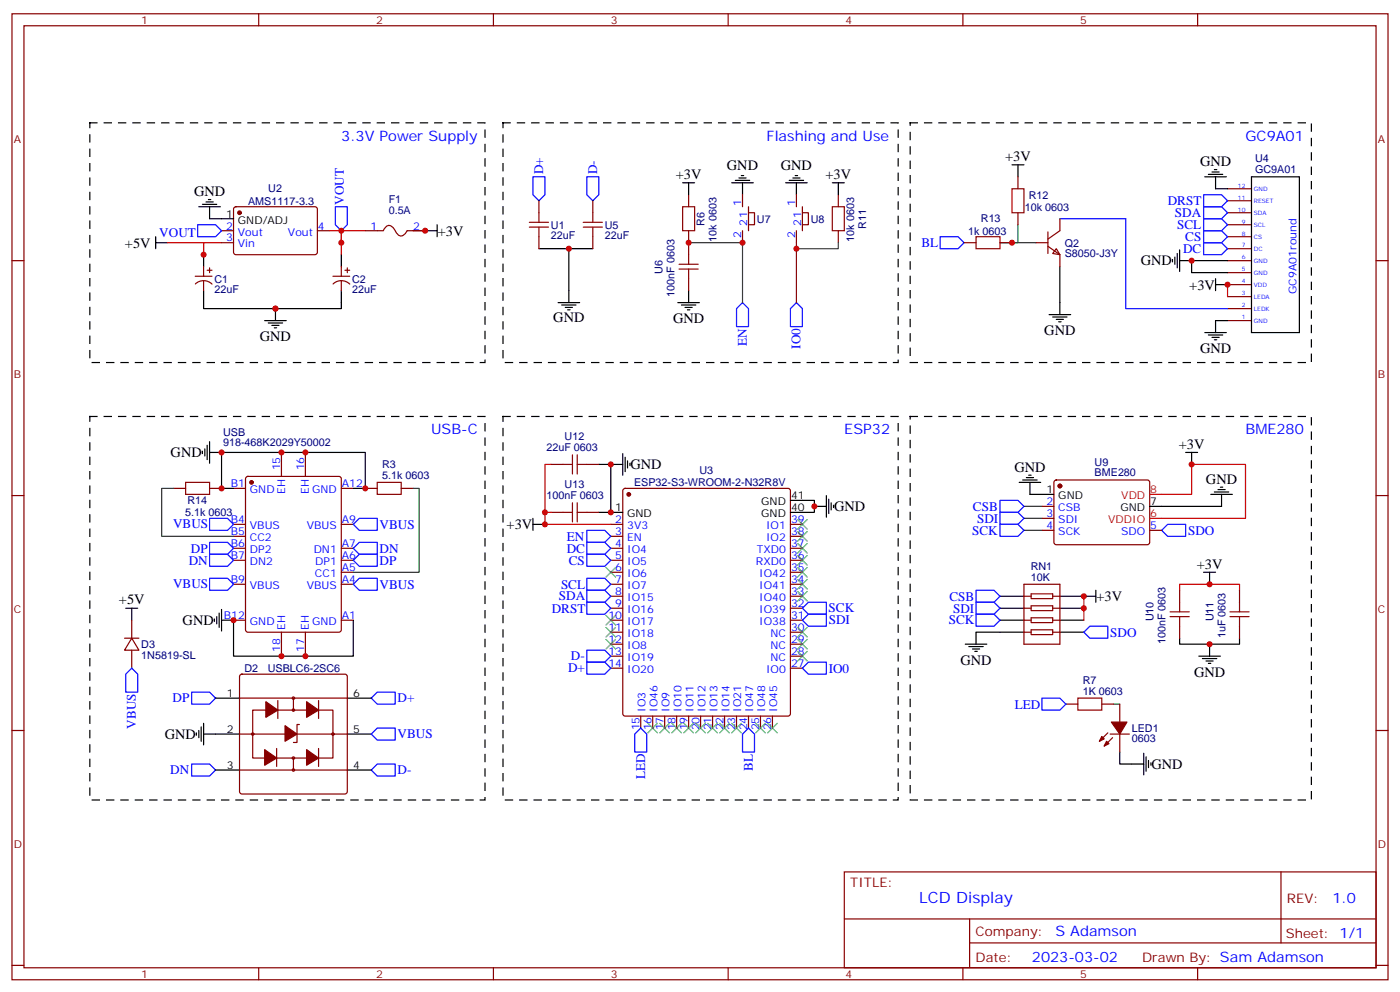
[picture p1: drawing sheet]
<svg xmlns="http://www.w3.org/2000/svg" width="412mm" height="292mm" viewBox="0 0 412 292" stroke-linecap="round" stroke-linejoin="round" font-family="sans-serif">
<g fill="none" stroke="#870000" stroke-width=".35">
<path d="M3.5 4.1h405.4v284.3h-405.4zM7.1 7.6h398.2v277.3h-398.2zM76.2 4.1v3.5M145.3 4.1v3.5M214.5 4.1v3.5M283.6 4.1v3.5M352.8 4.1v3.5M3.5 76.7h3.6M65.3 67.9h3.5M65.3 71.4h3.5M69 61.1l.5-.2h23.6l.4 .7-.1 12.9-.6 .5-23.6-.1-.4-.6v-12.7zM93.5 67.9h3.5"/>
<path d="M405.3 76.7h3.6M3.5 145.9h3.6M179.9 154.3h3.5M179.9 157.9h3.5M183.7 144l.4-.2h48l.5 .2 .2 .5v65.6l-.2 .5-.5 .2h-48l-.4-.2-.3-.5v-65.6zM232.8 154.3h3.6M232.8 157.9h3.6M405.3 145.9h3.6M179.9 161.4h3.5M179.9 164.9h3.5M179.9 168.5h3.5M179.9 172h3.5"/>
<path d="M179.9 175.5h3.5M179.9 179h3.5M232.8 161.4h3.6M232.8 164.9h3.6M232.8 168.5h3.6M232.8 172h3.6M232.8 175.5h3.6M232.8 179h3.6M179.9 182.6h3.5M179.9 186.1h3.5M179.9 189.6h3.5M179.9 193.1h3.5"/>
<path d="M179.9 196.7h3.5M232.8 182.6h3.6M232.8 186.1h3.6M232.8 189.6h3.6M232.8 193.1h3.6M232.8 196.7h3.6M3.5 215h3.6M188.7 210.8v3.5M192.3 210.8v3.5M195.8 210.8v3.5M199.3 210.8v3.5M202.8 210.8v3.5"/>
<path d="M206.4 210.8v3.5M209.9 210.8v3.5M213.4 210.8v3.5M217 210.8v3.5M220.5 210.8v3.5M224 210.8v3.5M227.5 210.8v3.5M405.3 215h3.6M248.7 256.6h156.6v28.3h-156.6zM377.3 256.7v20.8M248.7 270.5h156.5M285.6 277.5h119.6"/>
<path d="M285.6 270.5v14.1M3.5 284.2h3.6M76.2 284.9v3.5M145.3 284.9v3.5M214.5 284.9v3.5M283.6 284.9v3.5M352.8 284.9v3.5M405.3 284.2h3.6"/>
</g>
<g fill="none" stroke="#00f" stroke-width=".35">
<path d="M58.2 66.1h5.3l1.8 1.8-1.8 1.8h-5.3zM98.8 60.9h3.5v5.2l-1.8 1.8-1.7-1.8zM172.9 156.1h5.3l1.7 1.8-1.7 1.7h-5.3zM172.9 159.6h5.3l1.7 1.8-1.7 1.8h-5.3zM172.9 173.7h5.3l1.7 1.8-1.7 1.8h-5.3zM172.9 170.2h5.3l1.7 1.8-1.7 1.7h-5.3zM172.9 163.2h5.3l1.7 1.7-1.7 1.8h-5.3zM172.9 177.3h5.3l1.7 1.7-1.7 1.8h-5.3zM172.9 191.4h5.3l1.7 1.7-1.7 1.8h-5.3zM172.9 194.9h5.3l1.7 1.8-1.7 1.7h-5.3zM236.4 196.7l1.7-1.8h5.3v3.5h-5.3zM56.4 203.7h5.3l1.8 1.8-1.8 1.8h-5.3z"/>
<path d="M109.4 205.5l1.7-1.8h5.3v3.6h-5.3zM220.5 214.3l1.7 1.8v5.3h-3.5v-5.3zM56.4 224.9h5.3l1.8 1.8-1.8 1.7h-5.3zM109.4 226.7l1.7-1.8h5.3v3.5h-5.3z"/>
</g>
<path d="M49.4 71.4h10.6v3.6v-3.6h5.3M97 67.9h3.5v3.5M107.6 67.9h-7.1v7.1M121.7 67.9h3.5" fill="none" stroke="#f00" stroke-width=".35"/>
<g fill="none" stroke="#000" stroke-width=".35">
<path d="M60.7 59.4h2.1M61.4 58.7h.7M45.9 71.4h3.5M45.9 69.7v3.5M58.6 60.9h6.3M59.6 60.1h4.3M61.7 60.9v3.5h7.1M125.2 67.9h3.6M128.8 66.1v3.6M60 89.1v1.7h21.1M78 94.4h6.3M79 95.1h4.3"/>
<path d="M80.1 95.8h2.1M80.8 96.5h.7M81.1 90.8v3.6M100.5 89.1v1.7h-19.4M176.4 136.7h3.5v14.1h-3.5M179.9 136.7h3.5M183.4 133.5v6.4M184.1 134.6v4.2M184.9 135.6v2.2M185.6 136.3v.8M157 154.3h3.5M157 152.6v3.5"/>
<path d="M179.9 150.8h3.5M232.8 147.3h7.1v3.5h-7.1M239.9 149h3.5M243.4 145.9v6.3M244.1 146.9v4.3M244.8 148v2.1M245.5 148.7v.7M57.9 215.7v.7M58.6 215v2.1M59.3 214v4.2M60 216.1h3.5M60 212.9v6.4"/>
</g>
<path d="M26.5 36.2h116.4v70.5h-116.4zM148.2 36.2h116.4v70.5h-116.4zM268.1 36.2h118.2v70.5h-118.2zM148.2 122.6h116.4v112.9h-116.4z" fill="none" stroke="#000" stroke-width=".35" stroke-dasharray="2.1 2.1"/>
<g fill="#870000" stroke="#870000" stroke-width=".35">
<circle cx="70.6" cy="62.6" r=".53"/>
<circle cx="185.2" cy="145.5" r=".53"/>
</g>
<path d="M234.9 184.7l2.9 2.8M234.9 188.2l2.9 2.8M234.9 191.7l2.9 2.9M237.8 184.7l-2.9 2.8M237.8 188.2l-2.9 2.8M237.8 191.7l-2.9 2.9" fill="none" stroke="#3c3" stroke-width=".35"/>
<path d="M70.8 198.6l.5-.2h30.3l.5 .2 .2 .5v33.9l-.2 .5-.5 .2h-30.3l-.5-.2-.2-.5v-33.9z" fill="#fff" stroke="#870000" stroke-width=".35"/>
<g fill="none" stroke="#000" stroke-width=".35">
<path d="M201.1 53.8h3.5M202.8 53.8v3.5M215.5 53.8h6.4M216.6 53.1h4.2M217.7 52.4h2.1M218.4 51.7h.7M218.7 53.8v3.5M231.4 53.8h6.4M232.5 53.1h4.2M233.5 52.4h2.2M234.2 51.7h.7M234.6 53.8v3.5"/>
<path d="M245.2 53.8h3.5M246.9 53.8v3.5M298.1 48.5h3.5M299.9 48.5v3.5M354.9 52h6.3M356 51.3h4.2M357 50.6h2.1M357.7 49.9h.7M358.1 52v3.6h3.5M368.7 52h14.1v45.9h-14.1zM60 75v3.5M100.5 75v3.5"/>
<path d="M158.7 73.2h8.9v15.9M167.6 73.2h7M312.2 78.5v14.1M345.4 76.4v.7M346.1 75.7v2.1M346.8 74.6v4.2M347.5 76.7h14.1M347.5 73.6v6.3M351 76.7v3.6h10.6M60 85.5v3.6M100.5 85.5v3.6M164.4 89.1h6.3"/>
<path d="M165.5 89.8h4.2M166.5 90.5h2.1M167.2 91.2h.7M199.7 89.1h6.3M200.7 89.8h4.3M201.8 90.5h2.1M202.5 91.2h.7M202.8 85.5v3.6M309 92.6h6.4M310.1 93.3h4.2M311.1 94h2.2M311.9 94.7h.7"/>
<path d="M354.9 97.9h6.3M356 98.6h4.2M357 99.3h2.1M358.1 83.8h3.5M358.1 82v3.5M361.6 94.4h-3.5v3.5M357.7 100h.7M59.6 132.8v.7M60.3 132.1v2.1M61 131.1v4.2M61.7 133.2h3.6M61.7 130v6.3"/>
<path d="M303 139.9h.7M349.2 133.2h3.6M351 133.2v3.5M68.8 143.8h-3.5v-10.6h42.3v10.6h-3.5M300.2 142h6.4M301.3 141.3h4.2M302.3 140.6h2.1M303.4 142v3.5h7M356.7 145.5h6.3M357.7 144.8h4.2M358.8 144.1h2.1M359.5 143.4h.7"/>
<path d="M359.8 145.5v3.5h-21.1M37 179h3.6M38.8 179v3.6M65.3 179.4v6.3M294.6 179h7M294.6 175.5h7M312.2 179h7.1M312.2 175.5h10.6M322.8 173.7v3.6M354.5 168.5h3.6M356.3 168.5v3.5M63.1 182.2v.7"/>
<path d="M63.9 181.5v2.1M64.6 180.4v4.3M65.3 182.6h3.5v10.5h35.3v-10.5M284.3 189.6h6.4M285.4 190.3h4.2M286.5 191h2.1M287.2 191.7h.7M294.6 182.6h7M301.6 186.1h-14.1v3.5M312.2 182.6h7.1M312.2 186.1h7.1M347.5 187.9v1.7h17.6v-1.7"/>
<path d="M353.1 193.1h6.4M354.2 193.9h4.2M355.2 194.6h2.2M356 195.3h.7M356.3 189.6v3.5M63.5 205.5h7.1M63.5 216.1h7.1M102.3 205.5h7.1M102.3 216.1h7.1M63.5 226.7h7.1M102.3 226.7h7.1M329.8 221.4v3.5h7.1"/>
<path d="M336.9 221.7v6.4M337.6 222.8v4.2M338.3 223.8v2.2M339 224.5v.7"/>
</g>
<g fill="none" stroke="#870000" stroke-width=".35">
<path d="M158.7 59.1v3.5M174.6 59.1v3.5M202.8 57.3v3.6M218.7 57.3v3.6M234.6 57.3v3.6M246.9 57.3v3.6M299.9 52v3.6M361.6 59.1h7.1M361.6 55.6h7.1M60 78.5v2.8M61 79.6h1.4M61.7 78.8v1.5"/>
<path d="M100.5 78.5v2.8M101.6 79.6h1.4M102.3 78.8v1.5M107.6 67.9h5.3l.6-.9a1.56 1.56 0 0 1 2.7 .5l.2 .3a2.13 2.13 0 0 0 2.2 1.6l1.3-1.5h5.3M158.7 69.7v3.5M174.6 69.7v3.5M202.8 67.9v7.1M218.7 67.9v3.5M220.5 62.6h1.7v3.5h-1.7M220.5 60.9v7M234.6 67.9v3.5M236.4 62.6h1.7v3.5h-1.7"/>
<path d="M236.4 60.9v7M246.9 67.9v3.5M284 71.4h3.5M294.6 71.4h3.5M299.9 62.6v3.5M305.2 71.4h3.5M308.7 72.5l3.5 2.5v3.5M308.7 68.3v6.3M311.1 73.2l1.1 1.8-2.1-.4zM312.2 64.4v3.5l-3.5 2.5M361.6 76.7h7.1M361.6 73.2h7.1"/>
<path d="M361.6 69.7h7.1M361.6 66.1h7.1M361.6 62.6h7.1M57.5 81.3h4.9M57.5 83.6a3.5 3.5 0 0 1 5 0M60 82.7v2.8M98.1 81.3h4.9M98.1 83.6a3.5 3.5 0 0 1 4.9 0M100.5 82.7v2.8M202.8 82v3.5M361.6 94.4h7.1M361.6 90.8h7.1"/>
<path d="M361.6 87.3h7.1M361.6 83.8h7.1M361.6 80.3h7.1M82.9 133.2v7M90 133.2v7M162.3 136.7h3.5M172.9 136.7h3.5M51.2 143.8h3.5M61.7 143.8h3.6M68.8 143.8h3.5M68.8 154.3h3.5M68.8 157.9h3.5"/>
<path d="M72.6 140.4l.4-.2h26.8l.7 .5v44.7l-.4 .6-27.1 .1-.6-.5-.1-44.7zM100.5 143.8h3.6M100.5 154.3h3.6M107.6 143.8h3.5M118.2 143.8h3.5M162.3 150.8h3.5M172.9 150.8h3.5M306.9 149h3.5M306.9 152.6h3.5M306.9 156.1h3.5M310.7 141.5l.4-.2h27.1l.5 .7-.1 17.9-.6 .4h-27.1l-.5-.7v-17.6zM338.7 156.1h3.5"/>
<path d="M68.8 161.4h3.5M68.8 164.9h3.5M68.8 172h3.5M100.5 161.4h3.6M100.5 164.9h3.6M100.5 172h3.6M100.5 168.5h3.6M301.6 172h10.6v17.6h-10.6zM301.6 175.5h2.1M301.6 179h2.1M303.7 174.8h6.4v1.4h-6.4zM303.7 178.3h6.4v1.4h-6.4z"/>
<path d="M310.1 175.5h2.1M310.1 179h2.1M347.5 173.7v3.6M365.1 173.7v3.6M36.7 187.9h4.2M38.8 187.9l2.1 3.5h-4.2zM38.8 182.6v5.3M38.8 191.4v5.3M68.8 182.6h3.5M82.9 186.1v7M90 186.1v7M100.5 182.6h3.6"/>
<path d="M301.6 182.6h2.1M301.6 186.1h2.1M303.7 181.9h6.4v1.4h-6.4zM303.7 185.4h6.4v1.4h-6.4zM310.1 182.6h2.1M310.1 186.1h2.1M347.5 184.3v3.6M365.1 184.3v3.6M70.6 205.5h31.7M70.6 216.1h31.7M74.4 209h23.7v14.1h-23.7zM81.8 206.2v5.3"/>
<path d="M86.4 205.5v3.5M88.2 213.3h-.7v5.2h-1.1M93.8 206.2v5.3M314 207.3h3.5M324.6 207.3h3.5M326.3 215.7l-2.5 2.5M327 216.1h5.7M327.7 217.1l-2.4 2.5M329.8 207.3v5.2M329.8 216.1v5.3M70.6 226.7h31.7M81.5 220.3v5.3"/>
<path d="M86.4 223.1v3.6M93.8 220.3v5.3"/>
<circle cx="74.4" cy="216.1" r=".35"/>
<circle cx="86.4" cy="205.5" r=".35"/>
<circle cx="86.4" cy="209" r=".35"/>
<circle cx="98.1" cy="216.1" r=".35"/>
<circle cx="86.4" cy="226.7" r=".35"/>
<circle cx="86.4" cy="223.1" r=".35"/>
</g>
<g fill="#870000" stroke="#870000" stroke-width=".35">
<path d="M84 213.6l3.5 2.5-3.5 2.1z"/>
<path d="M78.3 206.6l3.5 2.4-3.5 2.1z"/>
<path d="M90.3 206.6l3.5 2.4-3.5 2.1z"/>
<path d="M78 220.7l3.5 2.4-3.5 2.1z"/>
<path d="M90.3 220.7l3.5 2.4-3.5 2.1z"/>
<path d="M326 218.2l.7 .7-1.4 .7z"/>
<path d="M324.6 216.8l.7 .7-1.5 .7z"/>
<path d="M327.4 212.5h4.6l-2.2 3.6z"/>
<circle cx="74.1" cy="142" r=".53"/>
<circle cx="312.2" cy="143.1" r=".53"/>
</g>
<g fill="none" stroke="#00f" stroke-width=".35">
<path d="M157 52h3.5v5.3l-1.8 1.8-1.7-1.8zM172.9 52h3.5v5.3l-1.8 1.8-1.7-1.8zM354.5 57.3h5.3l1.8 1.8-1.8 1.8h-5.3zM276.9 69.7h5.3l1.8 1.7-1.8 1.8h-5.3zM312.2 64.4h19.4v26.4h30M354.5 60.9h5.3l1.8 1.7-1.8 1.8h-5.3zM354.5 64.4h5.3l1.8 1.7-1.8 1.8h-5.3zM354.5 67.9h5.3l1.8 1.8-1.8 1.7h-5.3zM354.5 71.4h5.3l1.8 1.8-1.8 1.8h-5.3zM218.7 89.1l1.8 1.7v5.3h-3.5v-5.3zM234.6 89.1l1.8 1.7v5.3h-3.6v-5.3zM61.7 152.6h5.3l1.8 1.7-1.8 1.8h-5.3z"/>
<path d="M61.7 159.6h5.3l1.8 1.8-1.8 1.8h-5.3zM104.1 154.3l1.7-1.7h5.3v3.5h-5.3zM294.6 147.3h5.3l1.7 1.7-1.7 1.8h-5.3zM294.6 154.3h5.3l1.7 1.8-1.7 1.8h-5.3zM294.6 150.8h5.3l1.7 1.8-1.7 1.7h-5.3zM342.2 156.1l1.8-1.8h5.2v3.6h-5.2zM61.7 170.2h5.3l1.8 1.8-1.8 1.7h-5.3zM61.7 163.2h5.3l1.8 1.7-1.8 1.8h-5.3zM104.1 172l1.7-1.8h5.3v3.5h-5.3zM104.1 161.4l1.7-1.8h5.3v3.6h-5.3zM104.1 164.9l1.7-1.7h5.3v3.5h-5.3zM236.4 179l1.7-1.7h5.3v3.5h-5.3z"/>
<path d="M287.5 173.7h5.3l1.8 1.8-1.8 1.8h-5.3zM287.5 177.3h5.3l1.8 1.7-1.8 1.8h-5.3zM37 198.4l1.8-1.7 1.8 1.7v5.3h-3.6zM236.4 182.6l1.7-1.8h5.3v3.5h-5.3zM287.5 180.8h5.3l1.8 1.8-1.8 1.7h-5.3zM319.3 186.1l1.7-1.8h5.3v3.6h-5.3zM109.4 216.1l1.7-1.8h5.3v3.5h-5.3zM188.7 214.3l1.8 1.8v5.3h-3.5v-5.3zM306.9 205.5h5.3l1.8 1.8-1.8 1.7h-5.3z"/>
</g>
<g fill="none" stroke="#a10000" stroke-width=".35">
<path d="M298.1 55.6h3.5v7h-3.5zM155.9 66.9h5.7M155.9 65.4h5.7M158.7 62.6v2.8M158.7 66.9v2.8M171.8 66.9h5.6M171.8 65.4h5.6M174.6 62.6v2.8M174.6 66.9v2.8M200 79.2h5.7M200 77.8h5.7M201.1 60.9h3.5v7h-3.5z"/>
<path d="M202.8 75v2.8M202.8 79.2v2.8M245.2 60.9h3.5v7h-3.5zM287.5 69.7h7.1v3.5h-7.1zM165.8 136.7h2.8M168.6 133.9v5.6M170 136.7h2.9M170 133.9v5.6M54.7 142h7v3.5h-7zM111.1 142h7.1v3.5h-7.1zM165.8 150.8h2.8M168.6 148v5.6"/>
<path d="M170 148v5.6M170 150.8h2.9M347.5 177.3v2.8M365.1 177.3v2.8M344.7 181.5h5.6M344.7 180.1h5.6M347.5 181.5v2.8M362.3 181.5h5.6M362.3 180.1h5.6M365.1 181.5v2.8M317.5 205.5h7.1v3.5h-7.1z"/>
</g>
<path d="M361.6 83.8v3.5M162.3 136.7h-1.8v17.6h19.4M160.5 150.8h1.8M338.7 145.5h12.3v-8.8h15.9v15.9h-28.2M319.3 175.5v7.1M347.5 173.7v-1.7h17.6v1.7" fill="none" stroke="#f00" stroke-width=".35"/>
<path d="M202.8 71.4h15.9v17.7M298.1 71.4h7.1M299.9 66.1v5.3h-5.3M51.2 143.8h-3.6v14.1h21.2M121.7 143.8h1.8v24.7h-19.4M301.6 149h5.3M301.6 156.1h5.3M301.6 152.6h5.3M328.1 207.3h1.7" fill="none" stroke="#008700" stroke-width=".35"/>
<path d="M26.5 122.6h116.4v112.9h-116.4zM268.1 122.6h118.2v112.9h-118.2z" fill="none" stroke="#000" stroke-width=".35" stroke-dasharray="2.1 2.1"/>
<g fill="none" stroke="#3c3" stroke-width=".35">
<path d="M234.9 152.9l2.9 2.9M234.9 156.5l2.9 2.8M234.9 160l2.9 2.8M237.8 152.9l-2.9 2.9M237.8 156.5l-2.9 2.8M237.8 160l-2.9 2.8M178.5 167l2.8 2.9M181.3 167l-2.8 2.9M234.9 163.5l2.9 2.8M234.9 167l2.9 2.9M234.9 170.6l2.9 2.8M234.9 174.1l2.9 2.8"/>
<path d="M237.8 163.5l-2.9 2.8M237.8 167l-2.9 2.9M237.8 170.6l-2.9 2.8M237.8 174.1l-2.9 2.8M178.5 188.2l2.8 2.8M178.5 181.2l2.8 2.8M178.5 184.7l2.8 2.8M181.3 188.2l-2.8 2.8M181.3 181.2l-2.8 2.8M181.3 184.7l-2.8 2.8M190.9 212.9l2.8 2.8M193.7 212.9l-2.8 2.8"/>
<path d="M194.4 212.9l2.8 2.8M197.2 212.9l-2.8 2.8M197.9 212.9l2.8 2.8M200.7 212.9l-2.8 2.8M201.4 212.9l2.9 2.8M204.3 212.9l-2.9 2.8M205 212.9l2.8 2.8M207.8 212.9l-2.8 2.8M208.5 212.9l2.8 2.8M211.3 212.9l-2.8 2.8M212 212.9l2.8 2.8M214.8 212.9l-2.8 2.8"/>
<path d="M215.5 212.9l2.9 2.8M218.4 212.9l-2.9 2.8M222.6 212.9l2.8 2.8M225.4 212.9l-2.8 2.8M226.1 212.9l2.9 2.8M229 212.9l-2.9 2.8"/>
</g>
<path d="M234.6 71.4v17.7" fill="none" stroke="#603" stroke-width=".35"/>
<path d="M246.9 71.4v1.8h-12.3" fill="none" stroke="#390" stroke-width=".35"/>
<g fill="#c00">
<circle cx="100.5" cy="67.9" r=".88"/>
<circle cx="81.1" cy="90.8" r=".88"/>
<circle cx="100.5" cy="71.4" r=".88"/>
<circle cx="239.9" cy="149" r=".88"/>
<circle cx="167.6" cy="73.2" r=".88"/>
<circle cx="234.6" cy="73.2" r=".88"/>
<circle cx="202.8" cy="71.4" r=".88"/>
<circle cx="218.7" cy="71.4" r=".88"/>
<circle cx="125.2" cy="67.9" r=".88"/>
<circle cx="361.6" cy="83.8" r=".88"/>
<circle cx="351" cy="76.7" r=".88"/>
<circle cx="298.1" cy="71.4" r=".88"/>
<circle cx="82.9" cy="133.2" r=".88"/>
<circle cx="90" cy="133.2" r=".88"/>
<circle cx="90" cy="193.1" r=".88"/>
<circle cx="68.8" cy="182.6" r=".88"/>
<circle cx="82.9" cy="193.1" r=".88"/>
<circle cx="107.6" cy="143.8" r=".88"/>
<circle cx="65.3" cy="133.2" r=".88"/>
<circle cx="65.3" cy="143.8" r=".88"/>
<circle cx="356.3" cy="172" r=".88"/>
<circle cx="351" cy="136.7" r=".88"/>
<circle cx="356.3" cy="189.6" r=".88"/>
<circle cx="179.9" cy="136.7" r=".88"/>
<circle cx="179.9" cy="150.8" r=".88"/>
<circle cx="160.5" cy="154.3" r=".88"/>
<circle cx="160.5" cy="150.8" r=".88"/>
<circle cx="60" cy="75" r=".88"/>
<circle cx="319.3" cy="175.5" r=".88"/>
<circle cx="319.3" cy="179" r=".88"/>
</g>
<text font-size="4.6" fill="#00f" x="270.8" y="265.7">LCD Display</text>
<g font-size="4.2" fill="#00f">
<text x="100.5" y="41.5">3.3V Power Supply</text>
<text x="225.8" y="41.5">Flashing and Use</text>
<text x="366.9" y="41.5">GC9A01</text>
<text x="127" y="127.9">USB-C</text>
<text x="248.7" y="127.9">ESP32</text>
<text x="366.9" y="127.9">BME280</text>
<text x="392.5" y="265.9">1.0</text>
<text x="310.9" y="275.5">S Adamson</text>
<text x="304" y="283.3">2023-03-02</text>
</g>
<g font-size="4.2">
<text x="296.1" y="47.5">+3V</text>
<text x="199.1" y="52.8">+3V</text>
<text x="214.1" y="49.9">GND</text>
<text x="230" y="49.9">GND</text>
<text x="243.2" y="52.8">+3V</text>
<text x="353.5" y="48.8">GND</text>
<text x="57.1" y="57.6">GND</text>
<text x="128.9" y="69.5">+3V</text>
<text x="36.8" y="72.9">+5V</text>
<text x="336" y="78.1">GND</text>
<text x="350.3" y="85.3">+3V</text>
<text x="163" y="94.7">GND</text>
<text x="198.3" y="95.2">GND</text>
<text x="76.6" y="100.4">GND</text>
<text x="307.6" y="98.6">GND</text>
<text x="353.5" y="104">GND</text>
<text x="50.3" y="134.6">GND</text>
<text x="347.2" y="132.1">+3V</text>
<text x="185.7" y="138.1">GND</text>
<text x="298.8" y="138.9">GND</text>
<text x="355.2" y="142.4">GND</text>
<text x="149.2" y="155.8">+3V</text>
<text x="245.7" y="150.5">GND</text>
<text x="352.5" y="167.4">+3V</text>
<text x="35" y="177.9">+5V</text>
<text x="323" y="176.9">+3V</text>
<text x="53.8" y="184">GND</text>
<text x="282.9" y="195.6">GND</text>
<text x="351.7" y="199.2">GND</text>
<text x="48.5" y="217.5">GND</text>
<text x="339.2" y="226.3">GND</text>
</g>
<g font-size="3.9" fill="#00f">
<text x="160" y="51.3" transform="rotate(-90 160 51.3)">D+</text>
<text x="175.9" y="51.3" transform="rotate(-90 175.9 51.3)">D-</text>
<text x="101.2" y="60.3" transform="rotate(-90 101.2 60.3)">VOUT</text>
<text x="344" y="60.4">DRST</text>
<text x="346.1" y="63.9">SDA</text>
<text x="46.9" y="69.7">VOUT</text>
<text x="346.8" y="67.4">SCL</text>
<text x="349.1" y="70.9">CS</text>
<text x="271.4" y="72.7">BL</text>
<text x="348.5" y="74.5">DC</text>
<text x="220" y="101.9" transform="rotate(-90 220 101.9)">EN</text>
<text x="235.8" y="102.7" transform="rotate(-90 235.8 102.7)">IO0</text>
<text x="51" y="155.5">VBUS</text>
<text x="111.8" y="155.7">VBUS</text>
<text x="286.6" y="150.3">CSB</text>
<text x="287.8" y="153.8">SDI</text>
<text x="167" y="159.1">EN</text>
<text x="286.4" y="157.3">SCK</text>
<text x="350" y="157.3">SDO</text>
<text x="55.6" y="166.2">DN</text>
<text x="56.2" y="162.6">DP</text>
<text x="111.8" y="166.2">DP</text>
<text x="111.8" y="162.6">DN</text>
<text x="166.9" y="162.7">DC</text>
<text x="167.6" y="166.2">CS</text>
<text x="51" y="173.2">VBUS</text>
<text x="111.8" y="173.4">VBUS</text>
<text x="165.3" y="173.2">SCL</text>
<text x="164.6" y="176.6">SDA</text>
<text x="279.7" y="176.8">CSB</text>
<text x="162.5" y="180.4">DRST</text>
<text x="244.1" y="180.3">SCK</text>
<text x="244.1" y="183.8">SDI</text>
<text x="279.5" y="183.8">SCK</text>
<text x="280.7" y="180.3">SDI</text>
<text x="327" y="187.4">SDO</text>
<text x="167.3" y="197.9">D+</text>
<text x="168.2" y="194.3">D-</text>
<text x="244.1" y="198.1">IO0</text>
<text x="50.8" y="206.7">DP</text>
<text x="117.1" y="206.7">D+</text>
<text x="298.9" y="208.6">LED</text>
<text x="40" y="214.5" transform="rotate(-90 40 214.5)">VBUS</text>
<text x="117.1" y="217.4">VBUS</text>
<text x="50.2" y="227.9">DN</text>
<text x="117.1" y="227.9">D-</text>
<text x="221.7" y="226.9" transform="rotate(-90 221.7 226.9)">BL</text>
<text x="190" y="229.4" transform="rotate(-90 190 229.4)">LED</text>
</g>
<g font-size="3.9" fill="#800">
<text x="250.5" y="261.2">TITLE:</text>
<text x="379.1" y="265.9">REV:</text>
<text x="287.4" y="275.4">Company:</text>
<text x="378.7" y="276">Sheet: 1/1</text>
<text x="287.4" y="283.1">Date:</text>
<text x="336.4" y="283.2">Drawn By: Sam Adamson</text>
</g>
<g font-size="3.2" fill="#800">
<text x="41.6" y="7.1">1</text>
<text x="110.8" y="7.1">2</text>
<text x="179.9" y="7.1">3</text>
<text x="249.1" y="7.1">4</text>
<text x="318.2" y="7.1">5</text>
<text x="4.1" y="42.2">A</text>
<text x="405.9" y="42.2">A</text>
<text x="4.1" y="111.3">B</text>
<text x="405.9" y="111.3">B</text>
<text x="4.1" y="180.4">C</text>
<text x="405.9" y="180.4">C</text>
<text x="4.1" y="249.6">D</text>
<text x="405.9" y="249.6">D</text>
<text x="41.6" y="287.9">1</text>
<text x="110.8" y="287.9">2</text>
<text x="179.9" y="287.9">3</text>
<text x="249.1" y="287.9">4</text>
<text x="318.2" y="287.9">5</text>
</g>
<g font-size="3.2" fill="#000080">
<text x="369.7" y="47.8">U4</text>
<text x="369.7" y="51">GC9A01</text>
<text x="79" y="56.4">U2</text>
<text x="114.5" y="59.6">F1</text>
<text x="303.1" y="58.5">R12</text>
<text x="73.1" y="60.2">AMS1117-3.3</text>
<text x="114.5" y="63">0.5A</text>
<text x="223" y="65.5">U7</text>
<text x="238.8" y="65.5">U8</text>
<text x="288.9" y="65.4">R13</text>
<text x="301.9" y="62">10k 0603</text>
<text x="162.3" y="70.5">22uF</text>
<text x="162.3" y="67.3">U1</text>
<text x="178.2" y="70.5">22uF</text>
<text x="178.2" y="67.3">U5</text>
<text x="207.5" y="66.5" transform="rotate(-90 207.5 66.5)">R6</text>
<text x="211" y="71.2" transform="rotate(-90 211 71.2)">10k 0603</text>
<text x="251.6" y="71.2" transform="rotate(-90 251.6 71.2)">10k 0603</text>
<text x="255.1" y="67.3" transform="rotate(-90 255.1 67.3)">R11</text>
<text x="285.2" y="69">1k 0603</text>
<text x="313.6" y="75.8">S8050-J3Y</text>
<text x="313.6" y="72.6">Q2</text>
<text x="63.2" y="83.2">C1</text>
<text x="103.7" y="83.2">C2</text>
<text x="195.2" y="80.6" transform="rotate(-90 195.2 80.6)">U6</text>
<text x="63.2" y="86.3">22uF</text>
<text x="103.7" y="86.3">22uF</text>
<text x="198.7" y="87.3" transform="rotate(-90 198.7 87.3)">100nF 0603</text>
<text x="65.7" y="131.4">918-468K2029Y50002</text>
<text x="65.7" y="128.2">USB</text>
<text x="166.3" y="129.6">U12</text>
<text x="112.5" y="137.8">R3</text>
<text x="161" y="132.8">22uF 0603</text>
<text x="322.4" y="137.1">U9</text>
<text x="112.5" y="140.9">5.1k 0603</text>
<text x="166.3" y="143.8">U13</text>
<text x="186.8" y="143.1">ESP32-S3-WROOM-2-N32R8V</text>
<text x="206" y="139.4">U3</text>
<text x="322.4" y="140.2">BME280</text>
<text x="55.2" y="148.4">R14</text>
<text x="161" y="146.9">100nF 0603</text>
<text x="54.5" y="152">5.1k 0603</text>
<text x="303.6" y="167.7">RN1</text>
<text x="303.6" y="170.9">10K</text>
<text x="339.8" y="182.9" transform="rotate(-90 339.8 182.9)">U10</text>
<text x="357.4" y="182.9" transform="rotate(-90 357.4 182.9)">U11</text>
<text x="41.6" y="190.7">D3</text>
<text x="343.3" y="189.6" transform="rotate(-90 343.3 189.6)">100nF 0603</text>
<text x="361" y="187.8" transform="rotate(-90 361 187.8)">1uF 0603</text>
<text x="41.6" y="193.9">1N5819-SL</text>
<text x="72" y="197.8">D2</text>
<text x="78.9" y="197.8">USBLC6-2SC6</text>
<text x="318.9" y="201.2">R7</text>
<text x="318.9" y="204.4">1K 0603</text>
<text x="333.4" y="215.5">LED1</text>
<text x="333.4" y="218.5">0603</text>
</g>
<g font-size="3.2">
<text x="66.6" y="64">1</text>
<text x="70.1" y="65.8">GND/ADJ</text>
<text x="224.2" y="148.7">GND</text>
<text x="233" y="146.9">41</text>
<text x="308.3" y="145.2">1</text>
<text x="311.7" y="146.9">GND</text>
<text x="338.8" y="148.7">7</text>
<text x="181.3" y="150.5">1</text>
<text x="184.7" y="152.2">GND</text>
<text x="224.2" y="152.2">GND</text>
<text x="233" y="150.5">40</text>
<text x="330.1" y="150.5">GND</text>
<text x="66.8" y="205.1">1</text>
<text x="104.1" y="205.1">6</text>
<text x="66.8" y="215.7">2</text>
<text x="104.1" y="215.7">5</text>
<text x="66.8" y="226.3">3</text>
<text x="104.1" y="226.3">4</text>
</g>
<g font-size="3.2" fill="#00f">
<text x="218.4" y="60.7" transform="rotate(-90 218.4 60.7)">1</text>
<text x="234.2" y="60.7" transform="rotate(-90 234.2 60.7)">1</text>
<text x="66.6" y="67.6">2</text>
<text x="66.6" y="71.1">3</text>
<text x="70.1" y="69.3">Vout</text>
<text x="84.8" y="69.3">Vout</text>
<text x="93.7" y="67.6">4</text>
<text x="109.1" y="67.6">1</text>
<text x="121.7" y="67.6">2</text>
<text x="218.4" y="70.1" transform="rotate(-90 218.4 70.1)">2</text>
<text x="220.1" y="66.6" transform="rotate(-90 220.1 66.6)">21</text>
<text x="234.2" y="70.1" transform="rotate(-90 234.2 70.1)">2</text>
<text x="236" y="66.6" transform="rotate(-90 236 66.6)">21</text>
<text x="70.1" y="72.8">Vin</text>
<text x="381.9" y="86.5" transform="rotate(-90 381.9 86.5)">GC9A01round</text>
<text x="68" y="143.4">B1</text>
<text x="82.5" y="138.5" transform="rotate(-90 82.5 138.5)">15</text>
<text x="89.6" y="138.5" transform="rotate(-90 89.6 138.5)">16</text>
<text x="100.7" y="143.4">A12</text>
<text x="73.6" y="145.2">GND</text>
<text x="84" y="145.3" transform="rotate(-90 84 145.3)">EH</text>
<text x="91" y="145.3" transform="rotate(-90 91 145.3)">EH</text>
<text x="92" y="145.2">GND</text>
<text x="308.3" y="148.7">2</text>
<text x="68" y="154">B4</text>
<text x="73.6" y="155.8">VBUS</text>
<text x="90.4" y="155.8">VBUS</text>
<text x="100.7" y="154">A9</text>
<text x="181.3" y="154">2</text>
<text x="184.7" y="155.8">3V3</text>
<text x="225.7" y="155.8">IO1</text>
<text x="233" y="154">39</text>
<text x="308.3" y="152.2">3</text>
<text x="308.3" y="155.8">4</text>
<text x="311.7" y="150.5">CSB</text>
<text x="311.7" y="154">SDI</text>
<text x="338.8" y="155.8">5</text>
<text x="68" y="157.5">B5</text>
<text x="68" y="161">B6</text>
<text x="73.6" y="159.3">CC2</text>
<text x="100.7" y="161">A7</text>
<text x="181.3" y="157.5">3</text>
<text x="181.3" y="161">4</text>
<text x="184.7" y="159.3">EN</text>
<text x="225.7" y="159.3">IO2</text>
<text x="233" y="161">37</text>
<text x="233" y="157.5">38</text>
<text x="311.7" y="157.5">SCK</text>
<text x="330.2" y="157.5">SDO</text>
<text x="68" y="164.6">B7</text>
<text x="73.6" y="162.8">DP2</text>
<text x="73.6" y="166.3">DN2</text>
<text x="92.4" y="162.8">DN1</text>
<text x="92.9" y="166.3">DP1</text>
<text x="100.7" y="164.6">A6</text>
<text x="181.3" y="164.6">5</text>
<text x="184.7" y="162.8">IO4</text>
<text x="184.7" y="166.3">IO5</text>
<text x="222.7" y="166.3">RXD0</text>
<text x="222.9" y="162.8">TXD0</text>
<text x="233" y="164.6">36</text>
<text x="68" y="171.6">B9</text>
<text x="73.6" y="173.4">VBUS</text>
<text x="90.4" y="173.4">VBUS</text>
<text x="92.8" y="169.9">CC1</text>
<text x="100.7" y="171.6">A4</text>
<text x="100.7" y="168.1">A5</text>
<text x="181.3" y="168.1">6</text>
<text x="181.3" y="171.6">7</text>
<text x="184.7" y="169.9">IO6</text>
<text x="184.7" y="173.4">IO7</text>
<text x="223.7" y="173.4">IO41</text>
<text x="223.7" y="169.9">IO42</text>
<text x="233" y="171.6">34</text>
<text x="233" y="168.1">35</text>
<text x="181.3" y="175.2">8</text>
<text x="181.3" y="178.7">9</text>
<text x="184.7" y="176.9">IO15</text>
<text x="223.7" y="176.9">IO40</text>
<text x="233" y="178.7">32</text>
<text x="233" y="175.2">33</text>
<text x="65.9" y="182.2">B12</text>
<text x="73.6" y="184">GND</text>
<text x="84" y="185.4" transform="rotate(-90 84 185.4)">EH</text>
<text x="91" y="185.4" transform="rotate(-90 91 185.4)">EH</text>
<text x="92" y="184">GND</text>
<text x="100.7" y="182.2">A1</text>
<text x="179.2" y="182.2">10</text>
<text x="179.2" y="185.7">11</text>
<text x="184.7" y="180.4">IO16</text>
<text x="184.7" y="184">IO17</text>
<text x="223.7" y="184">IO38</text>
<text x="223.7" y="180.4">IO39</text>
<text x="233" y="185.7">30</text>
<text x="233" y="182.2">31</text>
<text x="82.5" y="191.9" transform="rotate(-90 82.5 191.9)">18</text>
<text x="89.6" y="191.9" transform="rotate(-90 89.6 191.9)">17</text>
<text x="179.2" y="189.3">12</text>
<text x="184.7" y="187.5">IO18</text>
<text x="184.7" y="191">IO8</text>
<text x="226.9" y="191">NC</text>
<text x="226.9" y="187.5">NC</text>
<text x="233" y="189.3">29</text>
<text x="179.2" y="192.8">13</text>
<text x="179.2" y="196.3">14</text>
<text x="184.7" y="194.6">IO19</text>
<text x="226.9" y="194.6">NC</text>
<text x="233" y="196.3">27</text>
<text x="233" y="192.8">28</text>
<text x="184.7" y="198.1">IO20</text>
<text x="225.7" y="198.1">IO0</text>
<text x="190.1" y="209.5" transform="rotate(-90 190.1 209.5)">IO3</text>
<text x="193.7" y="209.5" transform="rotate(-90 193.7 209.5)">IO46</text>
<text x="197.2" y="209.5" transform="rotate(-90 197.2 209.5)">IO9</text>
<text x="200.7" y="209.5" transform="rotate(-90 200.7 209.5)">IO10</text>
<text x="204.3" y="209.5" transform="rotate(-90 204.3 209.5)">IO11</text>
<text x="207.8" y="209.5" transform="rotate(-90 207.8 209.5)">IO12</text>
<text x="211.3" y="209.5" transform="rotate(-90 211.3 209.5)">IO13</text>
<text x="214.8" y="209.5" transform="rotate(-90 214.8 209.5)">IO14</text>
<text x="218.4" y="209.5" transform="rotate(-90 218.4 209.5)">IO21</text>
<text x="221.9" y="209.5" transform="rotate(-90 221.9 209.5)">IO47</text>
<text x="225.4" y="209.5" transform="rotate(-90 225.4 209.5)">IO48</text>
<text x="229" y="209.5" transform="rotate(-90 229 209.5)">IO45</text>
<text x="188.4" y="215" transform="rotate(-90 188.4 215)">15</text>
<text x="191.9" y="215" transform="rotate(-90 191.9 215)">16</text>
<text x="195.4" y="215" transform="rotate(-90 195.4 215)">17</text>
<text x="199" y="215" transform="rotate(-90 199 215)">18</text>
<text x="202.5" y="215" transform="rotate(-90 202.5 215)">19</text>
<text x="206" y="215" transform="rotate(-90 206 215)">20</text>
<text x="209.5" y="215" transform="rotate(-90 209.5 215)">21</text>
<text x="213.1" y="215" transform="rotate(-90 213.1 215)">22</text>
<text x="216.6" y="215" transform="rotate(-90 216.6 215)">23</text>
<text x="220.1" y="215" transform="rotate(-90 220.1 215)">24</text>
<text x="223.7" y="215" transform="rotate(-90 223.7 215)">25</text>
<text x="227.2" y="215" transform="rotate(-90 227.2 215)">26</text>
</g>
<g font-size="3.2" fill="#f00">
<text x="330.3" y="146.9">VDD</text>
<text x="338.8" y="145.2">8</text>
<text x="326.5" y="154">VDDIO</text>
<text x="338.8" y="152.2">6</text>
</g>
<g font-size="1.8" fill="#00f">
<text x="364.6" y="58.7">11</text>
<text x="364.6" y="55.2">12</text>
<text x="369.4" y="59.8">RESET</text>
<text x="369.4" y="56.3">GND</text>
<text x="364.6" y="62.3">10</text>
<text x="365.8" y="65.8">9</text>
<text x="369.4" y="63.3">SDA</text>
<text x="365.8" y="69.3">8</text>
<text x="369.4" y="70.4">CS</text>
<text x="369.4" y="66.9">SCL</text>
<text x="365.8" y="76.4">6</text>
<text x="365.8" y="72.8">7</text>
<text x="369.4" y="77.4">GND</text>
<text x="369.4" y="73.9">DC</text>
<text x="365.8" y="83.4">4</text>
<text x="365.8" y="79.9">5</text>
<text x="369.4" y="81">GND</text>
<text x="365.8" y="87">3</text>
<text x="369.4" y="88">LEDA</text>
<text x="369.4" y="84.5">VDD</text>
<text x="365.8" y="94">1</text>
<text x="365.8" y="90.5">2</text>
<text x="369.4" y="95.1">GND</text>
<text x="369.4" y="91.5">LEDK</text>
</g>
</svg>
